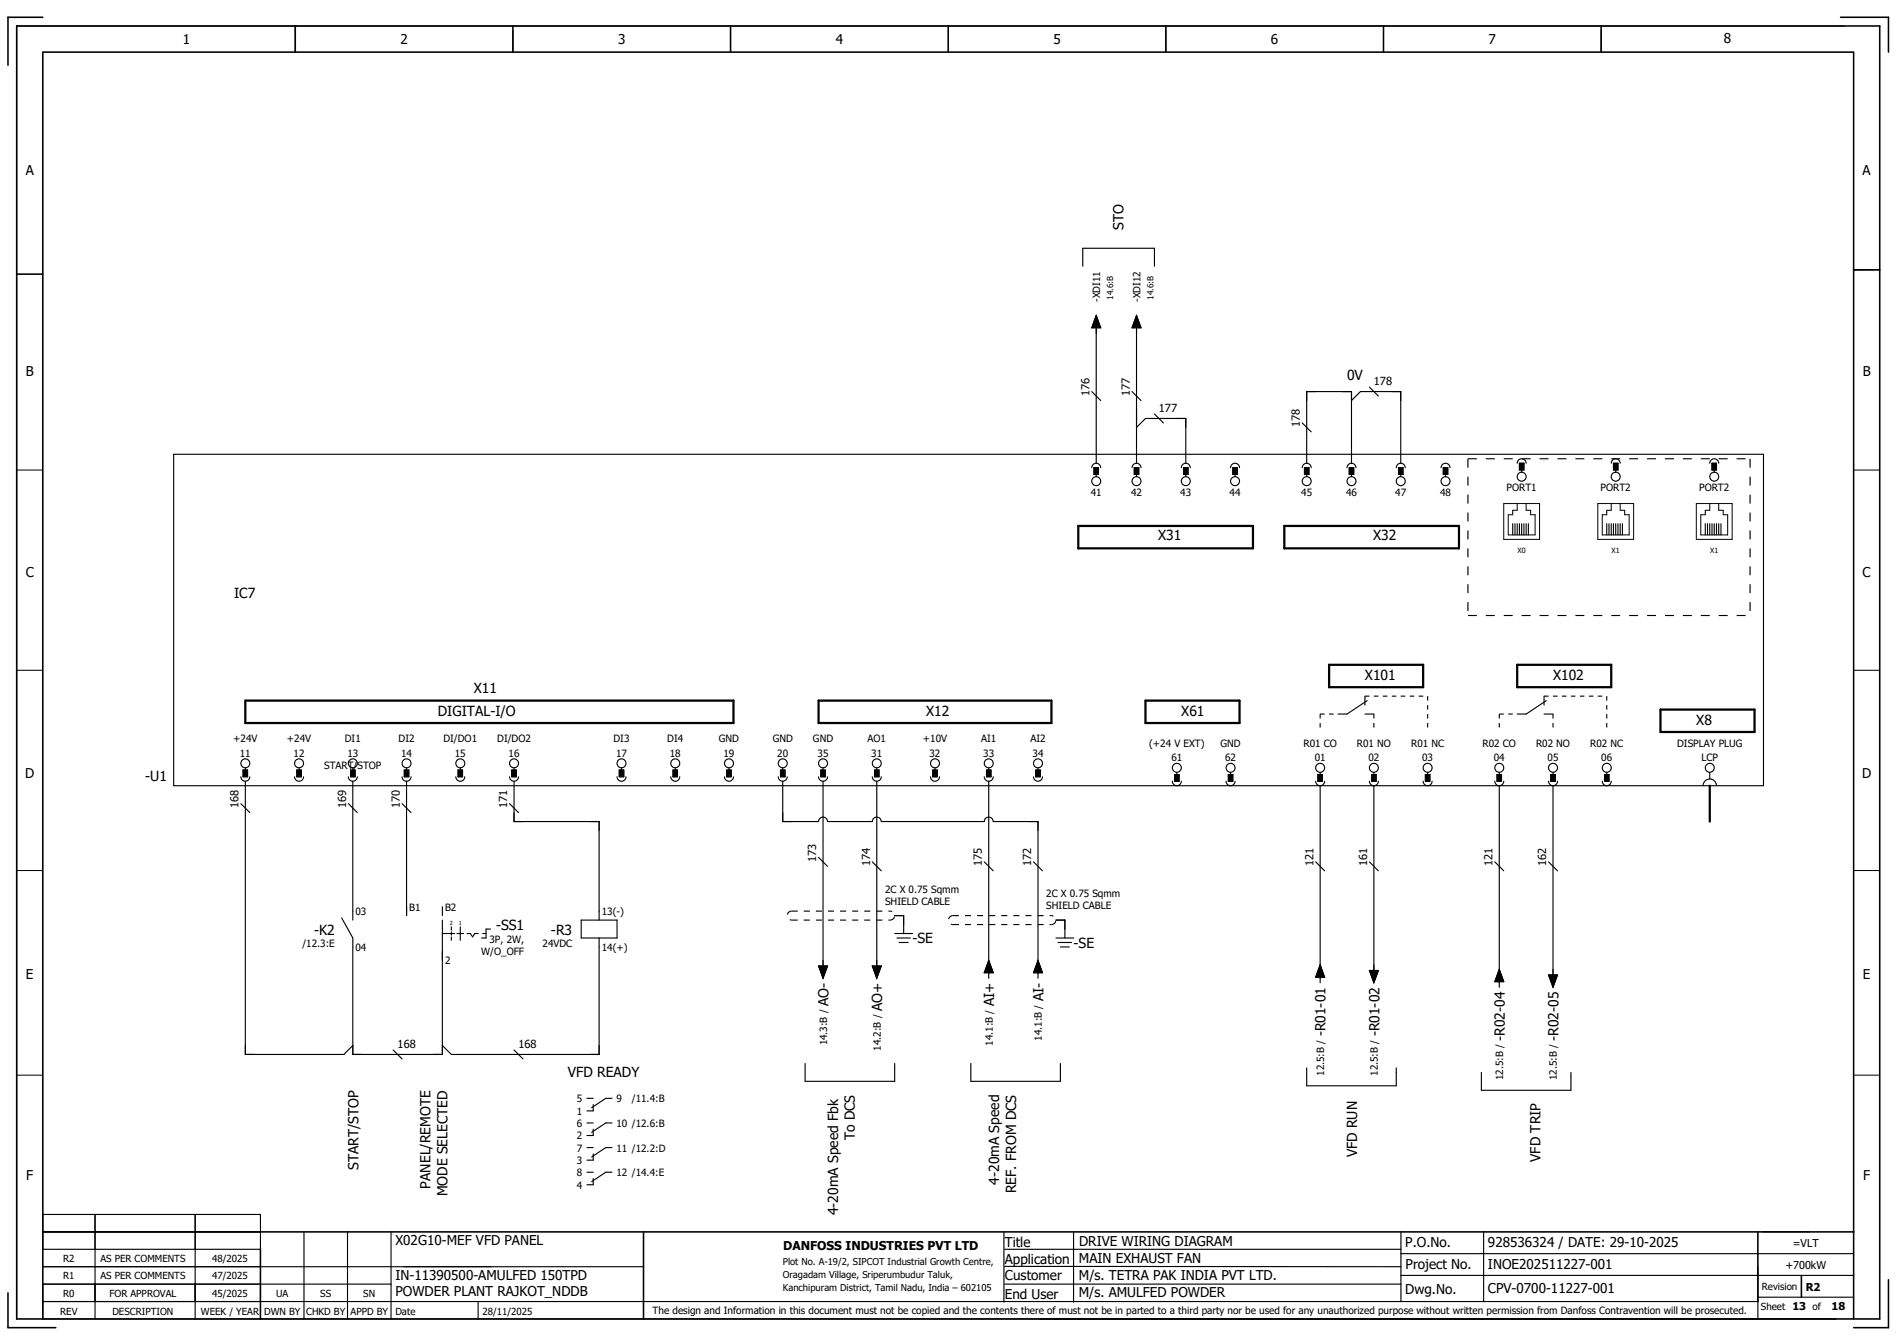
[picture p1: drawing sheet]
<svg xmlns="http://www.w3.org/2000/svg" width="420mm" height="297mm" viewBox="0 0 420 297" stroke-linecap="round" stroke-linejoin="round" font-family="sans-serif">
<g fill="none" stroke="#000" stroke-width=".35">
<path d="M3.7 5.7h412v286h-412zM9.5 3.8h-7.7v10.6M65.3 5.7v5.8M113.4 5.7v5.8M161.6 5.7v5.8M209.7 5.7v5.8M257.9 5.7v5.8M306 5.7v5.8M354.1 5.7v5.8M407.1 3.8h10.6v7.7M410 59.7h5.7M3.7 60.6h5.8"/>
<path d="M9.5 272.4h400.5M57.6 276.3v15.4M142.3 272.4v19.3M388.8 272.4v15.4M1.8 285.9v7.7h10.6M9.5 291.7v-280.2h400.5v280.2M398.4 282.1v4.8M417.7 283v10.6h-7.7"/>
</g>
<g fill="none" stroke="#000" stroke-width=".22">
<path d="M65.3 5.7v5.8M113.4 6.7v4.8M161.6 6.7v4.8M257.9 6.7v4.8M306 6.7v4.8M354.1 6.7v4.8M408 5.7h-404.3v286M415.7 59.7h-5.7M3.7 103.9h5.8M332.6 111.4h7.9v7.9h-7.9zM335.6 111.4v1.4h-1v1h-1v4.5h5.9v-4.5h-1v-1h-1v-1.4M353.4 111.4h7.9v7.9h-7.9z"/>
<path d="M356.4 111.4v1.4h-1v1h-1v4.5h5.9v-4.5h-1v-1h-1v-1.4M375.2 111.4h7.9v7.9h-7.9zM378.1 111.4v1.4h-.9v1h-1v4.5h5.9v-4.5h-1v-1h-1v-1.4M410 103.9h5.7M3.7 148.2h5.8M410 148.2h5.7M3.7 192.5h5.8M410 192.5h5.7M3.7 237.8h5.8M410 237.8h5.7"/>
</g>
<g fill="none" stroke="#000" stroke-width=".25">
<path d="M239.5 58.9v-4h15.8v4M242.4 72.5v29.9M242.4 69.8l1 2.7h-1.9zM251.4 72.5v29.9M251.4 69.8l1 2.7h-2zM241.5 86.6l1.9 2M250.4 86.6l2 2M251.4 94.5l1.9-2h9v9.9M255.3 91.6l2 1.9M288 93.5l2 2M298.9 88.6l2-2h8.9v15.8M302.9 85.6l1.9 2"/>
<path d="M38.4 100.5h351.6v73.3h-351.6zM241.5 103.4a.99 .99 0 0 1 .9-1 .99 .99 0 0 1 1 1M242 103.4h.9v1.5h-.9zM242.4 104.9v.5M250.4 103.4a.99 .99 0 0 1 1-1 .99 .99 0 0 1 1 1M250.9 103.4h1v1.5h-1zM251.4 104.9v.5M261.3 103.4a.99 .99 0 0 1 1-1 .99 .99 0 0 1 .9 1M261.8 103.4h1v1.5h-1zM262.3 104.9v.5M272.2 103.4a.99 .99 0 0 1 1-1 .99 .99 0 0 1 .9 1M272.7 103.4h.9v1.5h-.9z"/>
<path d="M273.2 104.9v.5M288 103.4a.99 .99 0 0 1 1-1 .99 .99 0 0 1 1 1M288.5 103.4h1v1.5h-1zM289 102.4v-15.8h9.9v15.8M289 104.9v.5M297.9 103.4a.99 .99 0 0 1 1-1 .99 .99 0 0 1 1 1M298.4 103.4h1v1.5h-1zM298.9 104.9v.5M308.8 103.4a.99 .99 0 0 1 1-1 .99 .99 0 0 1 1 1M309.3 103.4h1v1.5h-1zM309.8 104.9v.5M318.7 103.4a.99 .99 0 0 1 1-1 .99 .99 0 0 1 1 1"/>
<path d="M319.2 103.4h1v1.5h-1zM319.7 104.9v.5M334.6 115.8v2.5M335.1 115.8v2.5M335.6 102.4a.99 .99 0 0 1 .9-.9 .99 .99 0 0 1 1 .9M335.6 115.8v2.5M336 102.4h1v1.5h-1zM336 115.8v2.5M336.5 103.9v.5M336.5 115.8v2.5M337 115.8v2.5M337.5 115.8v2.5"/>
<path d="M338 115.8v2.5M355.4 115.8v2.5M355.9 115.8v2.5M356.4 102.4a.99 .99 0 0 1 .9-.9 .99 .99 0 0 1 1 .9M356.4 115.8v2.5M356.8 102.4h1v1.5h-1zM356.8 115.8v2.5M357.3 103.9v.5M357.3 115.8v2.5M357.8 115.8v2.5M358.3 115.8v2.5M358.8 115.8v2.5"/>
<path d="M377.2 115.8v2.5M377.6 115.8v2.5M378.1 102.4a.99 .99 0 0 1 1-.9 .99 .99 0 0 1 1 .9M378.1 115.8v2.5M378.6 102.4h1v1.5h-1zM378.6 115.8v2.5M379.1 103.9v.5M379.1 115.8v2.5M379.6 115.8v2.5M380.1 115.8v2.5M380.6 115.8v2.5M301.9 157.9h2"/>
<path d="M301.9 154v1.9M302.4 154.9l-4.5 3h-2M341.5 157.9h2M341.5 154v1.9M342 154.9l-4.5 3h-1.9M53.3 171.8a.99 .99 0 0 0 1 1 .99 .99 0 0 0 .9-1M53.3 177.7l1.9 2M53.8 170.3h1v1.5h-1zM54.3 172.8v60.4h21.7l2-2M54.3 169.8v.5M65.2 171.8a.99 .99 0 0 0 .9 1 .99 .99 0 0 0 1-1M65.6 170.3h1v1.5h-1z"/>
<path d="M66.1 169.8v.5M77 171.8a.99 .99 0 0 0 1 1 .99 .99 0 0 0 1-1M77 177.7l2 2M77.5 170.3h1v1.5h-1zM78 169.8v.5M78 172.8v30.7M88.9 171.8a.99 .99 0 0 0 1 1 .99 .99 0 0 0 1-1M88.9 177.7l2 2M89.4 170.3h1v1.5h-1zM89.9 169.8v.5M89.9 172.8v29.7M100.8 171.8a.99 .99 0 0 0 1 1 .99 .99 0 0 0 1-1"/>
<path d="M101.3 170.3h1v1.5h-1zM101.8 169.8v.5M112.7 171.8a.99 .99 0 0 0 1 1 .99 .99 0 0 0 1-1M112.7 177.7l2 2M113.2 170.3h1v1.5h-1zM113.7 172.8v8.9h18.8v21.8M113.7 169.8v.5M136.5 171.8a.99 .99 0 0 0 1 1 .99 .99 0 0 0 .9-1M137 170.3h1v1.5h-1zM137.5 169.8v.5M148.4 171.8a.99 .99 0 0 0 .9 1 .99 .99 0 0 0 1-1M148.8 170.3h1v1.5h-1z"/>
<path d="M149.3 169.8v.5M160.2 171.8a.99 .99 0 0 0 1 1 .99 .99 0 0 0 1-1M160.7 170.3h1v1.5h-1zM161.2 169.8v.5M172.1 171.8a.99 .99 0 0 0 1 1 .99 .99 0 0 0 1-1M172.6 170.3h1v1.5h-1zM173.1 172.8v8.9h7.9a.99 .99 0 0 1 1-1 .99 .99 0 0 1 1 1h9.9a.99 .99 0 0 1 1-1 .99 .99 0 0 1 1 1h22.8a.99 .99 0 0 1 1-1 .99 .99 0 0 1 1 1h9.9v34.7M173.1 169.8v.5M181 171.8a.99 .99 0 0 0 1 1 .99 .99 0 0 0 1-1M181.5 170.3h1v1.5h-1zM182 169.8v.5M182 172.8v41.6"/>
<path d="M192.9 171.8a.99 .99 0 0 0 1 1 .99 .99 0 0 0 1-1M193.4 170.3h1v1.5h-1zM193.9 169.8v.5M193.9 172.8v41.6M205.8 171.8a.99 .99 0 0 0 1 1 .99 .99 0 0 0 1-1M206.3 170.3h1v1.5h-1zM206.8 169.8v.5M217.7 171.8a.99 .99 0 0 0 1 1 .99 .99 0 0 0 1-1M218.2 170.3h1v1.5h-1zM218.7 169.8v.5M218.7 172.8v43.6M228.6 171.8a.99 .99 0 0 0 1 1 .99 .99 0 0 0 1-1"/>
<path d="M229.1 170.3h1v1.5h-1zM229.6 169.8v.5M259.3 172.8a.99 .99 0 0 0 1 1 .99 .99 0 0 0 1-1M259.8 171.3h1v1.5h-1zM260.3 170.8v.5M271.2 172.8a.99 .99 0 0 0 1 1 .99 .99 0 0 0 1-1M271.7 171.3h1v1.5h-1zM272.2 170.8v.5M291 172.8a.99 .99 0 0 0 1 1 .99 .99 0 0 0 1-1M291.5 171.3h1v1.5h-1zM292 170.8v.5M292 173.8v43.5"/>
<path d="M302.9 172.8a.99 .99 0 0 0 1 1 .99 .99 0 0 0 .9-1M303.4 171.3h1v1.5h-1zM303.9 170.8v.5M303.9 173.8v41.6M314.8 172.8a.99 .99 0 0 0 .9 1 .99 .99 0 0 0 1-1M315.2 171.3h1v1.5h-1zM315.7 170.8v.5M330.6 172.8a.99 .99 0 0 0 1 1 .99 .99 0 0 0 1-1M331.1 171.3h1v1.5h-1zM331.6 170.8v.5M331.6 173.8v44.5M342.5 172.8a.99 .99 0 0 0 1 1 .99 .99 0 0 0 1-1"/>
<path d="M343 171.3h1v1.5h-1zM343.5 170.8v.5M343.5 173.8v42.6M354.4 172.8a.99 .99 0 0 0 1 1 .99 .99 0 0 0 1-1M354.9 171.3h1v1.5h-1zM355.4 170.8v.5M376.7 173.8a1.49 1.49 0 0 1 1.4-1.5 1.49 1.49 0 0 1 1.5 1.5M378.1 170.8v1.5M181 189.6l2 2M192.9 190.6l2 2M217.7 190.6l2 2M228.6 190.6l2 2"/>
<path d="M291 190.6l2 2M302.9 190.6l1.9 2M330.6 190.6l2 2M342.5 190.6l2 2M75.6 203l2.4 4.4v25.8h19.8v-29.7M97.8 200.5v2M97.8 206.4h2.8M99.8 205v.7M99.8 206.1v.7M99.8 207.2v.7M101.1 206.4h1.4M101.8 205v2.9"/>
<path d="M103.3 206.4h.7l.5 .8 .5-.8h.8M106.8 206.4h.7M108.5 205.5h-1v1.9h-1M128.5 203.5h8v3.9h-8zM132.5 207.4v25.8h-32.7l-2-2M181 213.6h2l-1 2.8zM192.9 213.6h2l-1 2.8zM197.9 202.5h2v3.9M197.9 206.4h3.9M198.4 207.4h2.9M198.9 208.4h1.9M218.7 212.4l1 2.7h-2z"/>
<path d="M229.6 212.4l1 2.7h-2zM233.5 203.5h2v3.9M233.5 207.4h4M234 208.4h3M234.5 209.4h2M292 213.4l1 2.7h-2zM302.9 214.6h1.9l-.9 2.7zM331.6 214.4l1 2.7h-2zM342.5 215.6h2l-1 2.7zM86.9 232.2l2 2M113.7 232.2l2 2M178.1 235.2v3.9h19.8v-3.9"/>
<path d="M214.7 235.2v3.9h19.8v-3.9M289 236.2v3.9h19.8v-3.9M327.6 237.2v3.9h19.8v-3.9M129.8 242.9h1.4M129.8 248.3h1.4M129.8 253.8h1.4M129.8 259.2h1.4M131.2 244.3v1.4h-1.4M131.2 249.7v1.4h-1.4M131.2 255.2v1.4h-1.4M135.4 242.9h-1.4l-3.1 2.1M135.4 248.3h-1.4l-3.1 2.1"/>
<path d="M135.4 253.8h-1.4l-3.1 2.1M135.4 259.2h-1.4l-3.1 2.1M9.5 268.6h48.1v7.7h-48.1zM9.5 272.4h48.1M21 268.6v23.1M43.2 268.6v23.1M67.2 272.4v19.3M76.9 272.4v19.3M86.5 272.4v19.3M131.2 260.6v1.4h-1.4M222 272.5v15.4M222.2 276.3h87.6"/>
<path d="M237.4 272.6v15.3M309.8 272.4v15.4M309.8 277.2h100.2M328.1 272.4v15.4M389.7 272.4h10.6M9.5 280.1h132.8M9.5 287.8h379.3M57.6 284v3.8M105.7 287.8v3.9M222.2 280.1h87.6M222.2 284h87.6M309.8 282.1h100.2"/>
<path d="M388.8 280.1v11.6h-379.3v-7.7h77M388.8 286.9h21.2"/>
<circle cx="242.4" cy="106.4" r=".99"/>
<circle cx="251.4" cy="106.4" r=".99"/>
<circle cx="262.3" cy="106.4" r=".99"/>
<circle cx="273.2" cy="106.4" r=".99"/>
<circle cx="289" cy="106.4" r=".99"/>
<circle cx="298.9" cy="106.4" r=".99"/>
<circle cx="309.8" cy="106.4" r=".99"/>
<circle cx="319.7" cy="106.4" r=".99"/>
<circle cx="336.5" cy="105.4" r=".99"/>
<circle cx="357.3" cy="105.4" r=".99"/>
<circle cx="379.1" cy="105.4" r=".99"/>
<circle cx="54.3" cy="168.8" r=".99"/>
<circle cx="66.1" cy="168.8" r=".99"/>
<circle cx="78" cy="168.8" r=".99"/>
<circle cx="89.9" cy="168.8" r=".99"/>
<circle cx="101.8" cy="168.8" r=".99"/>
<circle cx="113.7" cy="168.8" r=".99"/>
<circle cx="137.5" cy="168.8" r=".99"/>
<circle cx="149.3" cy="168.8" r=".99"/>
<circle cx="161.2" cy="168.8" r=".99"/>
<circle cx="173.1" cy="168.8" r=".99"/>
<circle cx="182" cy="168.8" r=".99"/>
<circle cx="193.9" cy="168.8" r=".99"/>
<circle cx="206.8" cy="168.8" r=".99"/>
<circle cx="218.7" cy="168.8" r=".99"/>
<circle cx="229.6" cy="168.8" r=".99"/>
<circle cx="260.3" cy="169.8" r=".99"/>
<circle cx="272.2" cy="169.8" r=".99"/>
<circle cx="292" cy="169.8" r=".99"/>
<circle cx="303.9" cy="169.8" r=".99"/>
<circle cx="315.7" cy="169.8" r=".99"/>
<circle cx="331.6" cy="169.8" r=".99"/>
<circle cx="343.5" cy="169.8" r=".99"/>
<circle cx="355.4" cy="169.8" r=".99"/>
<circle cx="378.1" cy="169.8" r=".99"/>
</g>
<path d="M292 157.9v4M292 157.9h3.9M301.9 154h2M303.9 154h11.8M303.9 157.9v4M315.7 154v7.9M331.6 157.9v4M331.6 157.9h4M341.5 154h2M343.5 154h11.9M343.5 157.9v4M355.4 154v7.9" fill="none" stroke="#000" stroke-width=".25" stroke-dasharray="1 1" stroke-linecap="butt"/>
<path d="M238.5 116.3h38.6v5h-38.6zM284 116.3h38.7v5h-38.7zM54.3 154.9h107.9v5h-107.9zM181 154.9h51.5v5h-51.5zM253.3 154.9h20.8v5h-20.8zM294 147h20.8v5h-20.8zM335.6 147h20.8v5h-20.8zM367.2 156.9h20.8v5h-20.8zM378.1 173.8v7.9" fill="none" stroke="#000" stroke-width=".5"/>
<g fill="#000" stroke="#000" stroke-width=".22">
<path d="M242.4 69.8l1 2.7h-1.9zM251.4 69.8l1 2.7h-2zM242 103.4h.9v1.5h-.9zM250.9 103.4h1v1.5h-1zM261.8 103.4h1v1.5h-1zM272.7 103.4h.9v1.5h-.9zM288.5 103.4h1v1.5h-1zM298.4 103.4h1v1.5h-1zM309.3 103.4h1v1.5h-1zM319.2 103.4h1v1.5h-1zM336 102.4h1v1.5h-1zM356.8 102.4h1v1.5h-1z"/>
<path d="M378.6 102.4h1v1.5h-1zM53.8 170.3h1v1.5h-1zM65.6 170.3h1v1.5h-1zM77.5 170.3h1v1.5h-1zM89.4 170.3h1v1.5h-1zM101.3 170.3h1v1.5h-1zM113.2 170.3h1v1.5h-1zM137 170.3h1v1.5h-1zM148.8 170.3h1v1.5h-1zM160.7 170.3h1v1.5h-1zM172.6 170.3h1v1.5h-1zM181.5 170.3h1v1.5h-1z"/>
<path d="M193.4 170.3h1v1.5h-1zM206.3 170.3h1v1.5h-1zM218.2 170.3h1v1.5h-1zM229.1 170.3h1v1.5h-1zM259.8 171.3h1v1.5h-1zM271.7 171.3h1v1.5h-1zM291.5 171.3h1v1.5h-1zM303.4 171.3h1v1.5h-1zM315.2 171.3h1v1.5h-1zM331.1 171.3h1v1.5h-1zM343 171.3h1v1.5h-1zM354.9 171.3h1v1.5h-1z"/>
<path d="M181 213.6h2l-1 2.8zM192.9 213.6h2l-1 2.8zM218.7 212.4l1 2.7h-2zM229.6 212.4l1 2.7h-2zM292 213.4l1 2.7h-2zM302.9 214.6h1.9l-.9 2.7zM331.6 214.4l1 2.7h-2zM342.5 215.6h2l-1 2.7z"/>
</g>
<path d="M324.7 101.5h62.4M324.7 101.5v34.6M387.1 101.5v34.6M324.7 136.1h62.4" fill="none" stroke="#000" stroke-width=".25" stroke-dasharray="2 2" stroke-linecap="butt"/>
<path d="M175.1 203.5h21.8M175.1 201.5h21.8M175.1 201.5a.99 .99 0 0 0-1 1 .99 .99 0 0 0 1 1M196.9 203.5a.99 .99 0 0 0 1-1 .99 .99 0 0 0-1-1M210.8 204.5h21.7M210.8 202.5h21.7M210.8 202.5a.99 .99 0 0 0-1 1 .99 .99 0 0 0 1 1M232.5 204.5a.99 .99 0 0 0 1-1 .99 .99 0 0 0-1-1" fill="none" stroke="#000" stroke-width=".25" stroke-dasharray="1.3 1.3" stroke-linecap="butt"/>
<g font-size="3.1">
<text x="248.5" y="50.8" transform="rotate(-90 248.5 50.8)">STO</text>
<text x="297.9" y="84">0V</text>
<text x="256.1" y="119.4">X31</text>
<text x="303.7" y="119.4">X32</text>
<text x="51.8" y="132.3">IC7</text>
<text x="104.8" y="153.3">X11</text>
<text x="301.9" y="150.3">X101</text>
<text x="343.5" y="150.3">X102</text>
<text x="96.8" y="158.3">DIGITAL-I/O</text>
<text x="204.8" y="158.3">X12</text>
<text x="261.3" y="158.3">X61</text>
<text x="375.2" y="160.2">X8</text>
<text x="32.1" y="172.6">-U1</text>
<text x="69.5" y="206.7">-K2</text>
<text x="109.7" y="205.6">-SS1</text>
<text x="121.9" y="206.7">-R3</text>
<text x="201.8" y="208.5">-SE</text>
<text x="237.4" y="209.5">-SE</text>
<text x="230.8" y="221.5" transform="rotate(-90 230.8 221.5)">AI-</text>
<text x="183.3" y="222.5" transform="rotate(-90 183.3 222.5)">AO-</text>
<text x="195.1" y="223.6" transform="rotate(-90 195.1 223.6)">AO+</text>
<text x="219.9" y="222.6" transform="rotate(-90 219.9 222.6)">AI+</text>
<text x="293.2" y="229.2" transform="rotate(-90 293.2 229.2)">-R01-01</text>
<text x="305.1" y="229.2" transform="rotate(-90 305.1 229.2)">-R01-02</text>
<text x="332.8" y="230.2" transform="rotate(-90 332.8 230.2)">-R02-04</text>
<text x="344.7" y="230.2" transform="rotate(-90 344.7 230.2)">-R02-05</text>
<text x="125.6" y="238.2">VFD READY</text>
<text x="189.1" y="252.2" transform="rotate(-90 189.1 252.2)">To DCS</text>
<text x="300.1" y="256" transform="rotate(-90 300.1 256)">VFD RUN</text>
<text x="340.7" y="257" transform="rotate(-90 340.7 257)">VFD TRIP</text>
<text x="79.3" y="258.7" transform="rotate(-90 79.3 258.7)">START/STOP</text>
<text x="95.2" y="262.8" transform="rotate(-90 95.2 262.8)">PANEL/REMOTE</text>
<text x="221" y="262" transform="rotate(-90 221 262)">4-20mA Speed</text>
<text x="224.7" y="263.9" transform="rotate(-90 224.7 263.9)">REF. FROM DCS</text>
<text x="98.9" y="264.6" transform="rotate(-90 98.9 264.6)">MODE SELECTED</text>
<text x="185.4" y="268.8" transform="rotate(-90 185.4 268.8)">4-20mA Speed Fbk</text>
</g>
<g font-size="3">
<text x="40.4" y="9.8">1</text>
<text x="88.6" y="9.8">2</text>
<text x="136.7" y="9.8">3</text>
<text x="184.8" y="9.8">4</text>
<text x="233" y="9.8">5</text>
<text x="281.1" y="9.8">6</text>
<text x="329.2" y="9.8">7</text>
<text x="381.3" y="9.5">8</text>
<text x="5.7" y="38.8">A</text>
<text x="412" y="38.8">A</text>
<text x="5.7" y="83.2">B</text>
<text x="412" y="83.2">B</text>
<text x="5.7" y="127.7">C</text>
<text x="412" y="127.7">C</text>
<text x="5.6" y="172.1">D</text>
<text x="411.8" y="172.1">D</text>
<text x="5.7" y="216.6">E</text>
<text x="412" y="216.6">E</text>
<text x="5.8" y="261">F</text>
<text x="412.1" y="261">F</text>
<text x="87.4" y="275.4">X02G10-MEF VFD PANEL</text>
<text x="222.2" y="275.7">Title</text>
<text x="238.7" y="275.5">DRIVE WIRING DIAGRAM</text>
<text x="310.8" y="275.7">P.O.No.</text>
<text x="329.1" y="275.8">928536324 / DATE: 29-10-2025</text>
<text x="222.2" y="279.5">Application</text>
<text x="238.6" y="279.2">MAIN EXHAUST FAN</text>
<text x="310.9" y="280.7">Project No.</text>
<text x="329.1" y="280.7">INOE202511227-001</text>
<text x="87.4" y="283">IN-11390500-AMULFED 150TPD</text>
<text x="87.4" y="286.6">POWDER PLANT RAJKOT_NDDB</text>
<text x="222.2" y="287.2">End User</text>
<text x="222.3" y="283.1">Customer</text>
<text x="238.6" y="286.9">M/s. AMULFED POWDER</text>
<text x="238.6" y="283.1">M/s. TETRA PAK INDIA PVT LTD.</text>
<text x="310.8" y="286.3">Dwg.No.</text>
<text x="329.1" y="285.9">CPV-0700-11227-001</text>
</g>
<text font-size="2.7" x="173.2" y="276.4">DANFOSS INDUSTRIES PVT LTD</text>
<g font-size="2.5">
<text x="241" y="87.6" transform="rotate(-90 241 87.6)">176</text>
<text x="249.9" y="87.6" transform="rotate(-90 249.9 87.6)">177</text>
<text x="303.9" y="85.1">178</text>
<text x="256.3" y="91">177</text>
<text x="287.5" y="94.5" transform="rotate(-90 287.5 94.5)">178</text>
<text x="52.8" y="178.7" transform="rotate(-90 52.8 178.7)">168</text>
<text x="76.5" y="178.7" transform="rotate(-90 76.5 178.7)">169</text>
<text x="88.4" y="178.7" transform="rotate(-90 88.4 178.7)">170</text>
<text x="112.2" y="178.7" transform="rotate(-90 112.2 178.7)">171</text>
<text x="180.5" y="190.6" transform="rotate(-90 180.5 190.6)">173</text>
<text x="192.4" y="191.6" transform="rotate(-90 192.4 191.6)">174</text>
<text x="217.2" y="191.6" transform="rotate(-90 217.2 191.6)">175</text>
<text x="228.1" y="191.6" transform="rotate(-90 228.1 191.6)">172</text>
<text x="290.5" y="191.6" transform="rotate(-90 290.5 191.6)">121</text>
<text x="302.4" y="191.6" transform="rotate(-90 302.4 191.6)">161</text>
<text x="330.1" y="191.6" transform="rotate(-90 330.1 191.6)">121</text>
<text x="342" y="191.6" transform="rotate(-90 342 191.6)">162</text>
<text x="87.9" y="231.7">168</text>
<text x="114.7" y="231.7">168</text>
</g>
<g font-size="2.4">
<text x="396.5" y="275.8">=VLT</text>
<text x="394.9" y="280.6">+700kW</text>
<text x="399.4" y="285.4">R2</text>
<text x="405.1" y="289.7">18</text>
</g>
<g font-size="2.2">
<text x="243.3" y="66.8" transform="rotate(-90 243.3 66.8)">-XDI11</text>
<text x="252.2" y="66.8" transform="rotate(-90 252.2 66.8)">-XDI12</text>
<text x="241.2" y="109.6">41</text>
<text x="250.2" y="109.6">42</text>
<text x="261.1" y="109.6">43</text>
<text x="271.9" y="109.6">44</text>
<text x="287.8" y="109.6">45</text>
<text x="297.7" y="109.6">46</text>
<text x="308.6" y="109.6">47</text>
<text x="318.5" y="109.6">48</text>
<text x="333.2" y="108.6">PORT1</text>
<text x="354" y="108.6">PORT2</text>
<text x="375.8" y="108.6">PORT2</text>
<text x="51.6" y="164.2">+24V</text>
<text x="53.1" y="167.4">11</text>
<text x="63.5" y="164.2">+24V</text>
<text x="64.9" y="167.4">12</text>
<text x="76.3" y="164.2">DI1</text>
<text x="76.8" y="167.4">13</text>
<text x="88.2" y="164.2">DI2</text>
<text x="88.7" y="167.4">14</text>
<text x="98.1" y="164.2">DI/DO1</text>
<text x="100.6" y="167.4">15</text>
<text x="110" y="164.2">DI/DO2</text>
<text x="112.5" y="167.4">16</text>
<text x="135.7" y="164.2">DI3</text>
<text x="136.3" y="167.4">17</text>
<text x="147.6" y="164.2">DI4</text>
<text x="148.1" y="167.4">18</text>
<text x="159" y="164.2">GND</text>
<text x="160" y="167.4">19</text>
<text x="170.9" y="164.2">GND</text>
<text x="171.9" y="167.4">20</text>
<text x="179.8" y="164.2">GND</text>
<text x="180.8" y="167.4">35</text>
<text x="191.9" y="164.2">AO1</text>
<text x="192.7" y="167.4">31</text>
<text x="204.1" y="164.2">+10V</text>
<text x="205.6" y="167.4">32</text>
<text x="217" y="164.2">AI1</text>
<text x="217.5" y="167.4">33</text>
<text x="227.9" y="164.2">AI2</text>
<text x="228.4" y="167.4">34</text>
<text x="254.2" y="165.2">(+24 V EXT)</text>
<text x="269.9" y="165.2">GND</text>
<text x="288.3" y="165.2">R01 CO</text>
<text x="300.1" y="165.2">R01 NO</text>
<text x="312.1" y="165.2">R01 NC</text>
<text x="327.9" y="165.2">R02 CO</text>
<text x="339.7" y="165.2">R02 NO</text>
<text x="351.7" y="165.2">R02 NC</text>
<text x="370.9" y="165.2">DISPLAY PLUG</text>
<text x="71.7" y="170">START/STOP</text>
<text x="259.1" y="168.4">61</text>
<text x="271" y="168.4">62</text>
<text x="290.8" y="168.4">01</text>
<text x="302.7" y="168.4">02</text>
<text x="314.5" y="168.4">03</text>
<text x="330.4" y="168.4">04</text>
<text x="342.3" y="168.4">05</text>
<text x="354.2" y="168.4">06</text>
<text x="376.3" y="168.4">LCP</text>
<text x="195.7" y="197.4">2C X 0.75 Sqmm</text>
<text x="78.6" y="202.4">03</text>
<text x="90.5" y="201.4">B1</text>
<text x="98.4" y="201.4">B2</text>
<text x="133.1" y="202.4">13(-)</text>
<text x="195.7" y="200.1">SHIELD CABLE</text>
<text x="231.4" y="198.4">2C X 0.75 Sqmm</text>
<text x="231.4" y="201.1">SHIELD CABLE</text>
<text x="66.9" y="209.5">/12.3:E</text>
<text x="108.3" y="208.5">3P, 2W,</text>
<text x="120" y="209.5">24VDC</text>
<text x="78.6" y="210.2">04</text>
<text x="98.4" y="213.2">2</text>
<text x="106.4" y="211.1">W/O_OFF</text>
<text x="133.1" y="210.2">14(+)</text>
<text x="182.9" y="231.2" transform="rotate(-90 182.9 231.2)">14.3:B /</text>
<text x="194.8" y="232.3" transform="rotate(-90 194.8 232.3)">14.2:B /</text>
<text x="219.6" y="231.3" transform="rotate(-90 219.6 231.3)">14.1:B /</text>
<text x="230.5" y="230.2" transform="rotate(-90 230.5 230.2)">14.1:B /</text>
<text x="292.9" y="237.9" transform="rotate(-90 292.9 237.9)">12.5:B /</text>
<text x="304.7" y="237.9" transform="rotate(-90 304.7 237.9)">12.5:B /</text>
<text x="332.5" y="238.9" transform="rotate(-90 332.5 238.9)">12.5:B /</text>
<text x="344.4" y="238.9" transform="rotate(-90 344.4 238.9)">12.5:B /</text>
<text x="127.6" y="243.8">5</text>
<text x="136.3" y="243.8">9</text>
<text x="139.8" y="243.8">/11.4:B</text>
<text x="127.6" y="246.5">1</text>
<text x="127.6" y="252">2</text>
<text x="127.6" y="249.2">6</text>
<text x="136.3" y="249.2">10 /12.6:B</text>
<text x="127.6" y="257.4">3</text>
<text x="127.6" y="254.7">7</text>
<text x="136.3" y="254.7">11 /12.2:D</text>
<text x="127.6" y="262.9">4</text>
<text x="127.6" y="260.1">8</text>
<text x="136.3" y="260.1">12 /14.4:E</text>
<text x="14" y="279.1">R2</text>
<text x="22.2" y="279.1">AS PER COMMENTS</text>
<text x="46.9" y="279.1">48/2025</text>
<text x="14" y="286.8">R0</text>
<text x="14" y="282.9">R1</text>
<text x="22.2" y="282.9">AS PER COMMENTS</text>
<text x="24.2" y="286.8">FOR APPROVAL</text>
<text x="46.9" y="282.9">47/2025</text>
<text x="46.9" y="286.8">45/2025</text>
<text x="61.1" y="286.8">UA</text>
<text x="70.8" y="286.8">SS</text>
<text x="80.4" y="286.8">SN</text>
<text x="389.7" y="285.3">Revision</text>
<text x="13.3" y="290.7">REV</text>
<text x="24.9" y="290.7">DESCRIPTION</text>
<text x="44.4" y="290.7">WEEK / YEAR</text>
<text x="58.4" y="290.7">DWN BY</text>
<text x="67.7" y="290.7">CHKD BY</text>
<text x="77.5" y="290.7">APPD BY</text>
<text x="87.4" y="290.7">Date</text>
<text x="106.7" y="290.7">28/11/2025</text>
<text x="144.3" y="290.6">The design and Information in this document must not be copied and the contents there of must not be in parted to a third party nor be used for any unauthorized purpose without written permission from Danfoss Contravention will be prosecuted.</text>
<text x="389.5" y="289.6">Sheet 13 of</text>
</g>
<g font-size="2.1">
<text x="173.1" y="279.6">Plot No. A-19/2, SIPCOT Industrial Growth Centre,</text>
<text x="173.1" y="285.4">Kanchipuram District, Tamil Nadu, India – 602105</text>
<text x="173.1" y="282.5">Oragadam Village, Sriperumbudur Taluk,</text>
</g>
<g font-size="1.8">
<text x="246.2" y="66.3" transform="rotate(-90 246.2 66.3)">14.6:B</text>
<text x="255.1" y="66.3" transform="rotate(-90 255.1 66.3)">14.6:B</text>
</g>
<g font-size="1.6">
<text x="335.6" y="122.3">X0</text>
<text x="356.4" y="122.3">X1</text>
<text x="378.2" y="122.3">X1</text>
</g>
<g font-size="1.2">
<text x="99.5" y="204.5">2</text>
<text x="101.5" y="204.5">1</text>
</g>
</svg>
